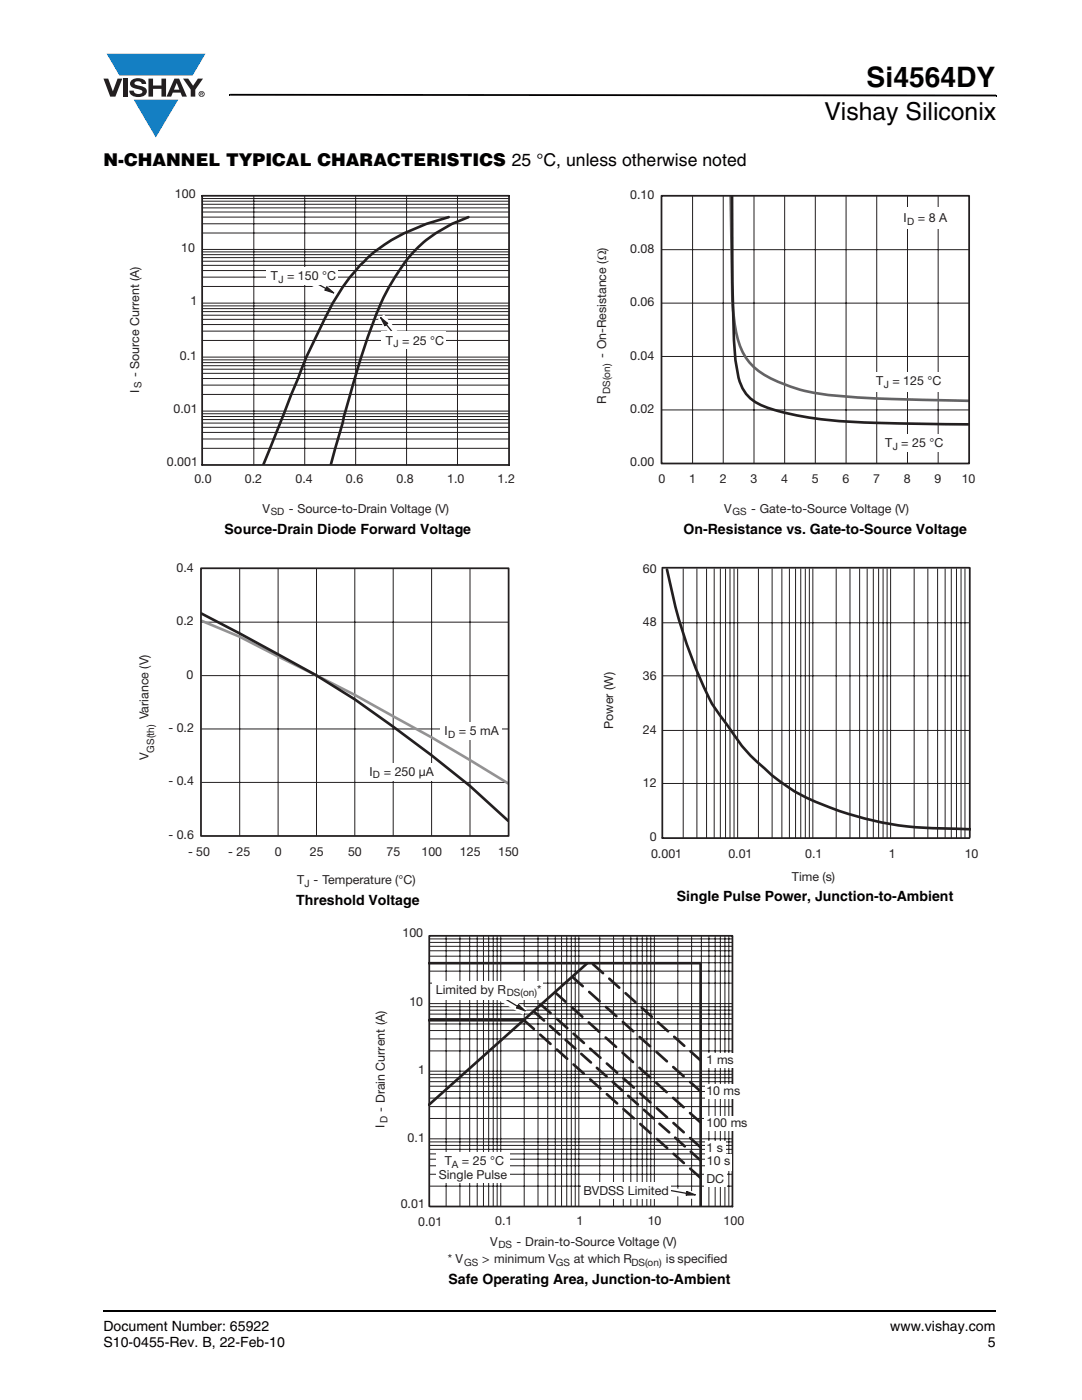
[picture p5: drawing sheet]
<svg xmlns="http://www.w3.org/2000/svg" width="216mm" height="279mm" viewBox="0 0 216 279" stroke-linecap="round" stroke-linejoin="round" font-family="sans-serif">
<path d="M20.5 261.5h.1v.4h-.1z" fill="#000"/>
<path d="M20.6 261.7h178.2" fill="none" stroke="#000" stroke-width=".36"/>
<path d="M20.6 10.7h20.4v16.7h-20.4z" fill="#fff"/>
<g fill="#147fc3">
<path d="M21.3 10.7h19.7l-2.6 4.4h-1.1h-13.5z"/>
<path d="M26.7 19.9h8.9l-4.5 7.5z"/>
</g>
<g fill="#231f20">
<path d="M20.6 15.7h1l.9 2.5 1-2.5h.9l-1.4 3.6h-1z"/>
<path d="M24.6 15.7h.9v3.6h-.9z"/>
<path d="M26.3 16a2.1 2.1 0 0 1 2.8 .3l.1 .5h-.9a.79 .79 0 0 0-.7-.6 .79 .79 0 0 0-.8 .4l.3 .3 1 .3a1.08 1.08 0 0 1 1.2 1 1.08 1.08 0 0 1-1.1 1.1 1.73 1.73 0 0 1-2.4-1.2h.9a.96 .96 0 0 0 .8 .6 .96 .96 0 0 0 .9-.4 1.31 1.31 0 0 0-1.2-.6 1.03 1.03 0 0 1-1.1-.5 1.03 1.03 0 0 1 .2-1.2z"/>
<path d="M29.6 15.7h.9v1.4h1.7v-1.4h.9v3.6h-.9v-1.6h-1.7v1.6h-.9z"/>
<path d="M36.5 15.7h1.1l.9 1.4 1-1.4h1l-1.5 2.2v1.4h-.9v-1.4z"/>
<path d="M35.3 16.6l.5 1.3h-1.1zM34.8 15.7l-1.6 3.6h1l.3-.8h1.5l.3 .8h1l-1.6-3.6z"/>
<path d="M39.8 18.8a.46 .46 0 0 1 .9 0 .46 .46 0 0 1-.9 0zM39.6 18.8a.6 .6 0 0 0 1.2 0 .6 .6 0 0 0-1.2 0z"/>
<path d="M40.1 18.5h.2v.2h-.2zM40 18.4v.7h.1v-.3l.4 .3-.2-.3 .2-.2-.1-.1z"/>
</g>
<path d="M45.7 18.7h.2v.4h-.2zM45.9 18.7l152.9 .2v.3l-152.9-.1zM198.8 18.9h.1v.3h-.1z" fill="#000"/>
<path d="M25.7 37.5h77v65.8h-77z" fill="#fff"/>
<path d="M89.5 43.3a37.1 37.1 0 0 0-15.6 7.7 41.3 41.3 0 0 0-9.2 12.8l-3.6 7.5-8.5 21.4M93.5 43.3a25.6 25.6 0 0 0-11.7 7.8 47.7 47.7 0 0 0-8.3 15.8l-2.5 7.9-5 17.9" fill="none" stroke="#231f20" stroke-width=".53"/>
<g fill="none" stroke="#231f20" stroke-width=".2">
<path d="M40.3 39.6h61.3M50.6 39.1v53.7M60.8 39.1v53.7M71 39.1v53.7M81.1 39.1v53.7M91.3 39.1v53.7M40.3 57.2h61.3M40.3 55.3h61.3M40.3 54h61.3M40.3 53h61.3M40.3 52.1h61.3M40.3 51.4h61.3"/>
<path d="M40.3 50.8h61.3M40.3 50.3h61.3M40.3 49.8h61.3M40.3 46.5h61.3M40.3 44.7h61.3M40.3 43.3h61.3M40.3 42.3h61.3M40.3 41.5h61.3M40.3 40.8h61.3M40.3 40.2h61.3M40.3 60.5h61.3M40.3 67.9h61.3"/>
<path d="M40.3 66.1h61.3M40.3 64.8h61.3M40.3 63.7h61.3M40.3 62.9h61.3M40.3 62.2h61.3M40.3 61.6h61.3M40.3 61h61.3M40.3 71.3h61.3M40.3 78.7h61.3M40.3 76.9h61.3M40.3 75.5h61.3M40.3 74.5h61.3"/>
<path d="M40.3 73.7h61.3M40.3 73h61.3M40.3 72.4h61.3M40.3 71.8h61.3M40.3 82h61.3M40.3 89.5h61.3M40.3 87.6h61.3M40.3 86.3h61.3M40.3 85.3h61.3M40.3 84.4h61.3M40.3 83.7h61.3M40.3 83.1h61.3"/>
<path d="M40.3 82.6h61.3"/>
</g>
<path d="M60.5 54.4l6.5 3.6-.8 1.3-6.4-3.6z" fill-rule="evenodd" fill="#fff"/>
<path d="M65.2 57.3l1.4 1.1-1.7-.5z" fill="#231f20"/>
<path d="M60.5 55.1l4.6 2.5M65.2 57.3l1.4 1.1-1.7-.5z" fill="none" stroke="#231f20" stroke-width=".25"/>
<path d="M75.4 63.7l1.2-1 4.7 5.8-1.2 .9z" fill-rule="evenodd" fill="#fff"/>
<path d="M76 63.4l1.3 1.1-.5 .5z" fill="#231f20"/>
<path d="M76 63.4l1.3 1.1-.5 .5zM77 64.7l3.3 4.1" fill="none" stroke="#231f20" stroke-width=".25"/>
<g fill="#fff">
<path d="M76.1 66.2h12.9v3.5h-12.9z"/>
<path d="M53.1 53.3h14.4v3.5h-14.4z"/>
</g>
<path d="M40.3 39.1h61.3v53.7h-61.3z" fill="none" stroke="#231f20" stroke-width=".35"/>
<path d="M27.6 112.1h75.9v65.4h-75.9z" fill="#fff"/>
<path d="M47.8 113.5v53.3M55.5 113.5v53.3M63.2 113.5v53.3M70.8 113.5v53.3M78.5 113.5v53.3M86.1 113.5v53.3M93.8 113.5v53.3M40.2 134.8h61.3M40.2 124.2h61.3M40.2 156.1h61.3M40.2 145.5h61.3" fill="none" stroke="#231f20" stroke-width=".2"/>
<path d="M40.2 123.9l7.6 3.2 23 11.6 15.3 8.5 15.3 9.2" fill="none" stroke="#929497" stroke-width=".53"/>
<path d="M40.2 122.4l7.6 4 15.3 8.4 7.7 4.8 7.6 5.4 7.7 5.7 7.7 6.1 7.6 7" fill="none" stroke="#231f20" stroke-width=".53"/>
<path d="M40.1 113.4h61.4v53.4h-61.4z" fill="none" stroke="#231f20" stroke-width=".35"/>
<g fill="#fff">
<path d="M72.4 152.3h14.2v3.5h-14.2z"/>
<path d="M87.9 144.1h12.3v3.5h-12.3z"/>
<path d="M118.8 37.7h75.8v65.6h-75.8z"/>
</g>
<g fill="none" stroke="#231f20" stroke-width=".2">
<path d="M138.2 39.1v53.4M144.3 39.1v53.4M150.5 39.1v53.4M156.6 39.1v53.4M162.7 39.1v53.4M168.8 39.1v53.4M174.9 39.1v53.4M181.1 39.1v53.4M187.2 39.1v53.4M132.1 49.8h61.3M132.1 71.1h61.3M132.1 60.5h61.3"/>
<path d="M132.1 81.8h61.3"/>
</g>
<path d="M145.8 39.1l.3 20.8a26.6 26.6 0 0 0 2.4 10.9 13.3 13.3 0 0 0 7.5 5.7 44.3 44.3 0 0 0 15.1 2.8l6.9 .3 15.3 .4" fill="none" stroke="#636366" stroke-width=".53"/>
<path d="M146.1 39.1v17.2l.4 11.6 .2 4a11.7 11.7 0 0 0 2.5 7.1 11.8 11.8 0 0 0 6.1 3 91.7 91.7 0 0 0 22.5 2.5l15.5 .2" fill="none" stroke="#231f20" stroke-width=".53"/>
<path d="M132 39.1h61.4v53.4h-61.4z" fill="none" stroke="#231f20" stroke-width=".35"/>
<g fill="#fff">
<path d="M175.5 86.7h12.5v3.5h-12.5z"/>
<path d="M179.1 41.4h10.8v4.2h-10.8z"/>
<path d="M174 74.3h13.9v3.8h-13.9z"/>
<path d="M120.3 112.3h75v64h-75z"/>
</g>
<path d="M133.1 113.7l1.7 7.5a97.4 97.4 0 0 0 7.3 19.3l2.9 4.1a32.4 32.4 0 0 0 7.5 8.7 39.4 39.4 0 0 0 15 8.6 66.3 66.3 0 0 0 23.2 3.5l3 .1" fill="none" stroke="#231f20" stroke-width=".53"/>
<g fill="none" stroke="#231f20" stroke-width=".2">
<path d="M136.3 113.5v53.7M139.1 113.5v53.7M141 113.5v53.7M142.5 113.5v53.7M143.7 113.5v53.7M144.8 113.5v53.7M145.7 113.5v53.7M146.5 113.5v53.7M147.2 113.5v53.7M151.3 113.5v53.7M154.1 113.5v53.7M156 113.5v53.7"/>
<path d="M157.5 113.5v53.7M158.7 113.5v53.7M159.8 113.5v53.7M160.7 113.5v53.7M161.5 113.5v53.7M162.2 113.5v53.7M166.9 113.5v53.7M169.6 113.5v53.7M171.5 113.5v53.7M173 113.5v53.7M174.3 113.5v53.7M175.3 113.5v53.7"/>
<path d="M176.2 113.5v53.7M177 113.5v53.7M177.7 113.5v53.7M182.4 113.5v53.7M185.1 113.5v53.7M187.1 113.5v53.7M188.6 113.5v53.7M189.8 113.5v53.7M190.9 113.5v53.7M191.8 113.5v53.7M192.5 113.5v53.7M132.2 134.9h61.2"/>
<path d="M132.2 124.3h61.2M132.2 156.4h61.2M132.2 145.8h61.2"/>
</g>
<path d="M132.2 113.3h61.2M132.2 113.5v53.7M193.5 113.4v53.7M132.2 167.3h61.2" fill="none" stroke="#231f20" stroke-width=".35"/>
<path d="M74.6 185h74.5v68.1h-74.5z" fill="#fff"/>
<path d="M85.7 186.8v53.9M85.8 186.8h60.4M146.2 186.9v53.9h-60.4" fill="none" stroke="#231f20" stroke-width=".35"/>
<g fill="none" stroke="#231f20" stroke-width=".53">
<path d="M85.6 192.2h54.2v48.5M110.8 198l2 1.9M114.2 195l2.1 1.8M117.2 192.2l-31.6 28.3M117.6 198l2 1.8M118.3 192.4l2 1.8M121.6 195.3l2 1.8M124.8 198.2l2 1.8M85.6 203.6h18.9M104.5 203.5l2 1.8M106.6 202l2 1.7M107.8 206.5l2 1.8"/>
<path d="M107.8 200.4l2.1 1.8M109.7 204.7l2 1.8M111.1 203.3l2.1 1.9M111.1 209.5l2.1 1.8M112.9 207.5l1.9 1.8M114.1 201.1l2.1 1.8M114.4 206.3l2.1 1.8M114.4 212.4l2.1 1.9M116 210.3l1.9 1.7M117.5 204.1l2.1 1.8M117.8 209.3l2 1.8M117.8 215.4l2 1.8"/>
<path d="M119.1 213.1l1.9 1.7M120.9 207.1l2 1.8M120.9 201l2.1 1.8M121.1 212.3l2 1.8M121.1 218.4l2 1.8M122.2 215.9l2 1.7M124.2 210.1l2.1 1.9M124.3 204l2.1 1.8M124.4 215.2l2.1 1.9M125.3 218.7l2 1.7M127.6 213.1l2.1 1.9M127.6 207l2.1 1.8"/>
<path d="M127.7 218.2l2.1 1.8M128.1 201.1l2 1.8M131 216.1l2 1.9M131 209.9l2.1 1.9M131.3 204l2 1.8M134.3 219.1l2.1 1.9M134.3 212.9l2.1 1.9M134.5 206.9l2 1.8M137.7 215.9l2.1 1.9M137.8 209.8l2 1.8M124.4 221.4l2.1 1.8M127.8 224.3l2 1.9"/>
<path d="M128.5 221.5l1.9 1.7M131.1 221.2l2 1.8M131.1 227.3l2 1.8M131.6 224.3l1.9 1.7M134.4 224.1l2 1.9M134.4 230.3l2.1 1.8M134.7 227l1.9 1.8M137.7 222.1l2.1 1.9M137.7 227.1l2.1 1.8M137.7 233.2l2.1 1.9M137.8 229.8l2 1.8"/>
</g>
<g fill="none" stroke="#231f20" stroke-width=".2">
<path d="M85.8 196.2h60.4M85.8 193.8h60.4M85.8 192.1h60.4M85.8 190.8h60.4M85.8 189.7h60.4M85.8 188.9h60.4M85.8 188.1h60.4M85.8 187.4h60.4M89 186.9v53.9M91.8 186.9v53.9M93.7 186.9v53.9M95.2 186.9v53.9"/>
<path d="M96.5 186.9v53.9M97.5 186.9v53.9M98.4 186.9v53.9M99.2 186.9v53.9M99.9 186.9v53.9M104.6 186.9v53.9M107.4 186.9v53.9M109.3 186.9v53.9M110.8 186.9v53.9M112 186.9v53.9M113.1 186.9v53.9M114 186.9v53.9"/>
<path d="M114.8 186.9v53.9M115.5 186.9v53.9M119.7 186.9v53.9M122.4 186.9v53.9M124.4 186.9v53.9M125.9 186.9v53.9M127.1 186.9v53.9M128.2 186.9v53.9M129.1 186.9v53.9M129.9 186.9v53.9M130.6 186.9v53.9M135.2 186.9v53.9"/>
<path d="M138 186.9v53.9M139.9 186.9v53.9M141.5 186.9v53.9M142.7 186.9v53.9M143.7 186.9v53.9M144.6 186.9v53.9M145.4 186.9v53.9M85.8 219.2h60.4M85.8 217.8h60.4M85.8 216.8h60.4M85.8 215.9h60.4M85.8 215.1h60.4"/>
<path d="M85.8 214.4h60.4M85.8 213.8h60.4M85.8 209.7h60.4M85.8 207.3h60.4M85.8 205.7h60.4M85.8 204.4h60.4M85.8 203.3h60.4M85.8 202.4h60.4M85.8 201.6h60.4M85.8 200.9h60.4M85.8 200.3h60.4M85.8 223.2h60.4"/>
<path d="M85.8 220.8h60.4M85.8 227.3h60.4M85.8 236.7h60.4M85.8 234.3h60.4M85.8 232.7h60.4M85.8 231.3h60.4M85.8 230.3h60.4M85.8 229.4h60.4M85.8 228.6h60.4M85.8 227.9h60.4"/>
</g>
<g fill="#fff">
<path d="M140.6 210.2h6.2v2.9h-6.2z"/>
<path d="M140.6 230.3h5.3v3.3h-5.3z"/>
<path d="M140.6 216.3h7v3h-7z"/>
<path d="M87.1 229.9h14.7v6.2h-14.7z"/>
<path d="M140.6 233.5h4.5v3.4h-4.5z"/>
</g>
<path d="M131.7 236.6l7.2 1.3-.2 1.5-7.3-1.3z" fill-rule="evenodd" fill="#fff"/>
<path d="M137.1 237.8l1.6 .7h-1.8z" fill="#231f20"/>
<path d="M131.9 237.2l5.2 1M137.1 237.8l1.6 .7h-1.8z" fill="none" stroke="#231f20" stroke-width=".25"/>
<path d="M116 236h17.9v3.3h-17.9z" fill="#fff"/>
<path d="M98.9 197.5l6.3 3.8-.8 1.3-6.3-3.8z" fill-rule="evenodd" fill="#fff"/>
<path d="M103.5 200.5l1.3 1.2-1.7-.6z" fill="#231f20"/>
<path d="M98.8 198.2l4.6 2.7M103.5 200.5l1.3 1.2-1.7-.6z" fill="none" stroke="#231f20" stroke-width=".25"/>
<g fill="#fff">
<path d="M140.7 227.8h4.1v3h-4.1z"/>
<path d="M140.7 222.7h7.9v3h-7.9z"/>
<path d="M86.2 195.8h22.1v3.6h-22.1z"/>
</g>
<text font-size="5.6" x="172.9" y="17.4">Si4564DY</text>
<text font-size="4.9" x="164.5" y="24">Vishay Siliconix</text>
<text font-size="3.5" x="20.6" y="33">N-CHANNEL TYPICAL CHARACTERISTICS 25 °C, unless otherwise noted</text>
<g font-size="2.8">
<text x="44.8" y="106.6">Source-Drain Diode Forward Voltage</text>
<text x="136.4" y="106.6">On-Resistance vs. Gate-to-Source Voltage</text>
<text x="135.1" y="179.8">Single Pulse Power, Junction-to-Ambient</text>
<text x="59.1" y="180.5">Threshold Voltage</text>
<text x="89.5" y="256.3">Safe Operating Area, Junction-to-Ambient</text>
<text x="20.6" y="265.6">Document Number: 65922</text>
<text x="20.6" y="268.8">S10-0455-Rev. B, 22-Feb-10</text>
<text x="177.7" y="265.6">www.vishay.com</text>
<text x="197.1" y="268.8">5</text>
</g>
<g font-size="2.5" fill="#231f20">
<text x="34.9" y="39.6">100</text>
<text x="125.7" y="39.8">0.10</text>
<text x="180.3" y="44.3">I</text>
<text x="183.2" y="44.3">= 8 A</text>
<text x="36.2" y="50.4">10</text>
<text x="125.7" y="50.4">0.08</text>
<text x="54.1" y="55.9">T</text>
<text x="57.3" y="55.9">= 150 °C</text>
<text x="38" y="60.8">1</text>
<text x="125.7" y="61.1">0.06</text>
<text x="35.9" y="71.8">0.1</text>
<text x="77" y="68.8">T</text>
<text x="80.2" y="68.8">= 25 °C</text>
<text x="121" y="71.4" transform="rotate(-90 121 71.4)">- On-Resistance (Ω)</text>
<text x="125.7" y="71.8">0.04</text>
<text x="27.8" y="75.3" transform="rotate(-90 27.8 75.3)">- Source Current (A)</text>
<text x="174.9" y="76.8">T</text>
<text x="178.1" y="76.8">= 125 °C</text>
<text x="27.8" y="78.4" transform="rotate(-90 27.8 78.4)">I</text>
<text x="34.6" y="82.4">0.01</text>
<text x="121" y="80.6" transform="rotate(-90 121 80.6)">R</text>
<text x="125.7" y="82.4">0.02</text>
<text x="176.6" y="89.3">T</text>
<text x="179.8" y="89.3">= 25 °C</text>
<text x="33.3" y="93">0.001</text>
<text x="125.7" y="93.1">0.00</text>
<text x="38.8" y="96.4">0.0</text>
<text x="48.9" y="96.4">0.2</text>
<text x="59" y="96.4">0.4</text>
<text x="69" y="96.4">0.6</text>
<text x="79.1" y="96.4">0.8</text>
<text x="89.2" y="96.4">1.0</text>
<text x="99.3" y="96.4">1.2</text>
<text x="131.4" y="96.5">0</text>
<text x="137.5" y="96.5">1</text>
<text x="143.6" y="96.5">2</text>
<text x="149.7" y="96.5">3</text>
<text x="155.9" y="96.5">4</text>
<text x="162" y="96.5">5</text>
<text x="168.1" y="96.5">6</text>
<text x="174.2" y="96.5">7</text>
<text x="180.4" y="96.5">8</text>
<text x="186.5" y="96.5">9</text>
<text x="191.9" y="96.5">10</text>
<text x="52.4" y="102.3">V</text>
<text x="57.6" y="102.3">- Source-to-Drain Voltage (V)</text>
<text x="144.5" y="102.3">V</text>
<text x="149.9" y="102.3">- Gate-to-Source Voltage (V)</text>
<text x="35.2" y="114.1">0.4</text>
<text x="128.3" y="114.3">60</text>
<text x="35.2" y="124.8">0.2</text>
<text x="128.3" y="125">48</text>
<text x="37.2" y="135.4">0</text>
<text x="128.3" y="135.7">36</text>
<text x="29.6" y="143.5" transform="rotate(-90 29.6 143.5)">Variance (V)</text>
<text x="33.6" y="146.1">- 0.2</text>
<text x="88.7" y="146.7">I</text>
<text x="91.6" y="146.7">= 5 mA</text>
<text x="122.4" y="145.5" transform="rotate(-90 122.4 145.5)">Power (W)</text>
<text x="128.3" y="146.4">24</text>
<text x="29.6" y="151.7" transform="rotate(-90 29.6 151.7)">V</text>
<text x="73.7" y="154.8">I</text>
<text x="76.6" y="154.8">= 250 μA</text>
<text x="33.6" y="156.8">- 0.4</text>
<text x="128.3" y="157.1">12</text>
<text x="33.6" y="167.4">- 0.6</text>
<text x="129.7" y="167.8">0</text>
<text x="37.5" y="170.8">- 50</text>
<text x="45.5" y="170.8">- 25</text>
<text x="54.8" y="170.8">0</text>
<text x="61.8" y="170.8">25</text>
<text x="69.5" y="170.8">50</text>
<text x="77.1" y="170.8">75</text>
<text x="84.1" y="170.8">100</text>
<text x="91.8" y="170.8">125</text>
<text x="99.4" y="170.8">150</text>
<text x="129.9" y="171.2">0.001</text>
<text x="145.3" y="171.2">0.01</text>
<text x="160.7" y="171.2">0.1</text>
<text x="177.4" y="171.2">1</text>
<text x="192.5" y="171.2">10</text>
<text x="59.3" y="176.5">T</text>
<text x="62.6" y="176.5">- Temperature (°C)</text>
<text x="158" y="175.8">Time (s)</text>
<text x="80.3" y="187">100</text>
<text x="81.7" y="200.8">10</text>
<text x="87" y="198.3">Limited by R</text>
<text x="107.2" y="198.3">*</text>
<text x="83.4" y="214.3">1</text>
<text x="141" y="212.3">1 ms</text>
<text x="76.8" y="221.9" transform="rotate(-90 76.8 221.9)">- Drain Current (A)</text>
<text x="140.9" y="218.5">10 ms</text>
<text x="76.7" y="225.1" transform="rotate(-90 76.7 225.1)">I</text>
<text x="81.3" y="228">0.1</text>
<text x="141" y="224.9">100 ms</text>
<text x="88.8" y="232.5">T</text>
<text x="92.2" y="232.5">= 25 °C</text>
<text x="141" y="229.9">1 s</text>
<text x="141" y="232.6">10 s</text>
<text x="87.6" y="235.2">Single Pulse</text>
<text x="116.4" y="238.5">BVDSS Limited</text>
<text x="140.9" y="236.1">DC</text>
<text x="80" y="241">0.01</text>
<text x="83.4" y="244.7">0.01</text>
<text x="98.8" y="244.6">0.1</text>
<text x="115.1" y="244.6">1</text>
<text x="129.2" y="244.6">10</text>
<text x="144.4" y="244.5">100</text>
<text x="97.8" y="248.6">V</text>
<text x="103.1" y="248.6">- Drain-to-Source Voltage (V)</text>
<text x="89.4" y="252.2">* V</text>
<text x="96.2" y="252.2">&gt; minimum V</text>
<text x="114.5" y="252.2">at which R</text>
<text x="132.9" y="252.2">is specif</text>
<text x="141.1" y="252.2">ied</text>
</g>
<g font-size="2" fill="#231f20">
<text x="181" y="44.9">D</text>
<text x="55.6" y="56.4">J</text>
<text x="78.5" y="69.3">J</text>
<text x="28.2" y="77.4" transform="rotate(-90 28.2 77.4)">S</text>
<text x="176.4" y="77.3">J</text>
<text x="121.8" y="78.7" transform="rotate(-90 121.8 78.7)">DS(on)</text>
<text x="178.1" y="89.8">J</text>
<text x="54" y="102.8">SD</text>
<text x="146.2" y="102.8">GS</text>
<text x="89.4" y="147.2">D</text>
<text x="30.8" y="150.2" transform="rotate(-90 30.8 150.2)">GS(th)</text>
<text x="74.4" y="155.4">D</text>
<text x="60.8" y="177">J</text>
<text x="101.1" y="198.8">DS(on)</text>
<text x="77.3" y="224.1" transform="rotate(-90 77.3 224.1)">D</text>
<text x="90.1" y="233">A</text>
<text x="99.5" y="249.1">DS</text>
<text x="92.6" y="252.7">GS</text>
<text x="110.9" y="252.7">GS</text>
<text x="126" y="252.7">DS(on)</text>
</g>
</svg>
